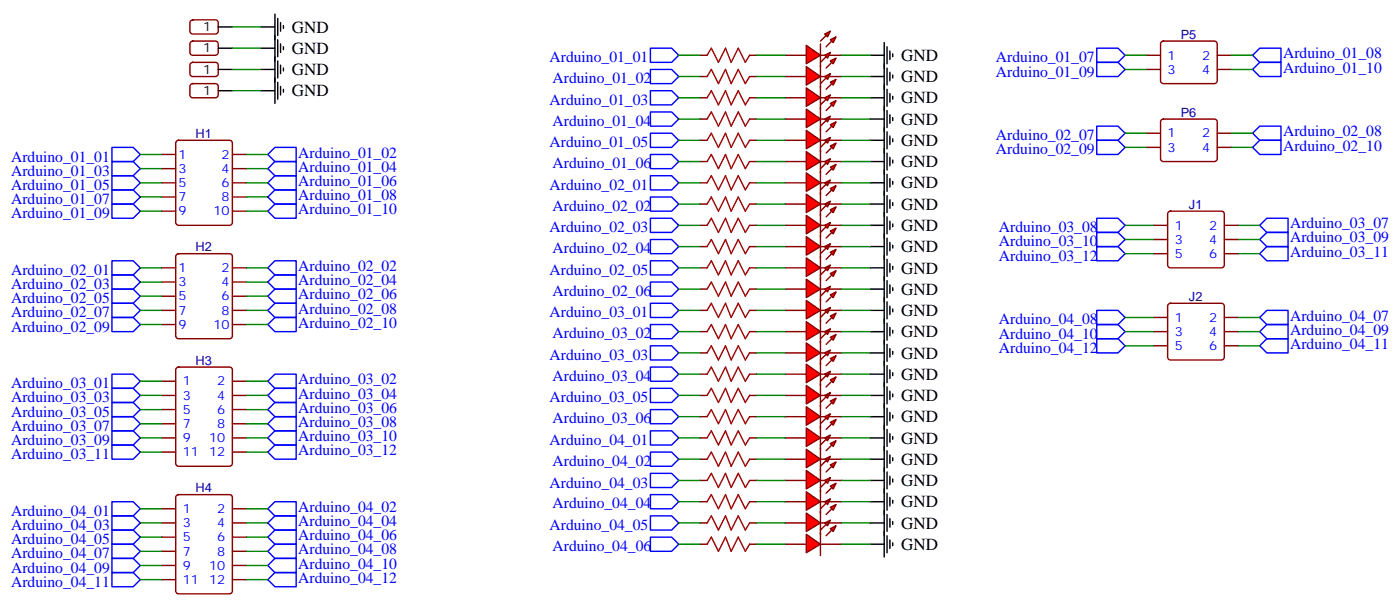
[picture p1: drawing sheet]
<svg xmlns="http://www.w3.org/2000/svg" width="349mm" height="151mm" viewBox="0 0 349 151" stroke-linecap="round" stroke-linejoin="round" font-family="sans-serif">
<g fill="none" stroke="#870000" stroke-width=".35">
<path d="M174.3 13.8h1.7M174.3 19h1.7M186.6 13.8h1.8M186.6 19h1.8M40.2 38.5h3.5M44 35.1l.4-.2h12.7a.71 .71 0 0 1 .8 .7v19.8a.76 .76 0 0 1-.8 .7h-12.7a.76 .76 0 0 1-.7-.7v-19.8zM57.9 38.5h3.5M174.3 24.3h1.7M174.3 34.9h1.7M174.3 29.6h1.7M186.6 24.3h1.8M186.6 34.9h1.8"/>
<path d="M186.6 29.6h1.8M40.2 42h3.5M40.2 45.5h3.5M40.2 49h3.5M40.2 52.6h3.5M57.9 42h3.5M57.9 45.5h3.5M57.9 49h3.5M57.9 52.6h3.5M174.3 45.5h1.7M174.3 40.2h1.7M174.3 56.1h1.7"/>
<path d="M174.3 50.8h1.7M186.6 45.5h1.8M186.6 40.2h1.8M186.6 56.1h1.8M186.6 50.8h1.8M40.2 66.7h3.5M40.2 70.2h3.5M40.2 73.7h3.5M40.2 77.3h3.5M44 63.4l.4-.3h12.7a.71 .71 0 0 1 .8 .8v19.7a.76 .76 0 0 1-.8 .7h-12.7a.76 .76 0 0 1-.7-.7v-19.7zM57.9 66.7h3.5M57.9 70.2h3.5"/>
<path d="M57.9 73.7h3.5M57.9 77.3h3.5M174.3 66.7h1.7M174.3 77.3h1.7M174.3 72h1.7M174.3 61.4h1.7M186.6 66.7h1.8M186.6 77.3h1.8M186.6 72h1.8M186.6 61.4h1.8M40.2 94.9h3.5M40.2 98.4h3.5"/>
<path d="M40.2 80.8h3.5M44 91.6l.4-.2h12.7a.71 .71 0 0 1 .8 .7v23.3a.76 .76 0 0 1-.8 .7h-12.7a.76 .76 0 0 1-.7-.7v-23.3zM57.9 94.9h3.5M57.9 98.4h3.5M57.9 80.8h3.5M174.3 98.4h1.7M174.3 87.8h1.7M174.3 82.5h1.7M174.3 93.1h1.7M186.6 98.4h1.8M186.6 87.8h1.8M186.6 82.5h1.8"/>
<path d="M186.6 93.1h1.8M40.2 102h3.5M40.2 105.5h3.5M40.2 109h3.5M40.2 112.5h3.5M57.9 102h3.5M57.9 105.5h3.5M57.9 109h3.5M57.9 112.5h3.5M174.3 109h1.7M174.3 103.7h1.7M174.3 119.6h1.7"/>
<path d="M174.3 114.3h1.7M186.6 109h1.8M186.6 103.7h1.8M186.6 119.6h1.8M186.6 114.3h1.8M40.2 126.6h3.5M40.2 130.2h3.5M40.2 133.7h3.5M40.2 137.2h3.5M44 123.3l.4-.2h12.7a.71 .71 0 0 1 .8 .7v23.3a.76 .76 0 0 1-.8 .7h-12.7a.76 .76 0 0 1-.7-.7v-23.3zM57.9 126.6h3.5M57.9 130.2h3.5"/>
<path d="M57.9 133.7h3.5M57.9 137.2h3.5M174.3 130.2h1.7M174.3 135.5h1.7M174.3 124.9h1.7M186.6 130.2h1.8M186.6 135.5h1.8M186.6 124.9h1.8M40.2 140.8h3.5M40.2 144.3h3.5M57.9 140.8h3.5M57.9 144.3h3.5"/>
</g>
<g fill="none" stroke="#00f" stroke-width=".35">
<path d="M161.9 12h5.3l1.8 1.8-1.8 1.7h-5.3zM161.9 17.3h5.3l1.8 1.7-1.8 1.8h-5.3zM27.9 36.7h5.3l1.7 1.8-1.7 1.7h-5.3zM66.7 38.5l1.7-1.8h5.3v3.5h-5.3zM161.9 22.6h5.3l1.8 1.7-1.8 1.8h-5.3zM161.9 27.9h5.3l1.8 1.7-1.8 1.8h-5.3zM161.9 33.2h5.3l1.8 1.7-1.8 1.8h-5.3zM161.9 38.5h5.3l1.8 1.7-1.8 1.8h-5.3zM27.9 40.2h5.3l1.7 1.8-1.7 1.7h-5.3zM27.9 43.7h5.3l1.7 1.8-1.7 1.8h-5.3zM27.9 47.3h5.3l1.7 1.7-1.7 1.8h-5.3zM27.9 50.8h5.3l1.7 1.8-1.7 1.7h-5.3z"/>
<path d="M66.7 42l1.7-1.8h5.3v3.5h-5.3zM66.7 45.5l1.7-1.8h5.3v3.6h-5.3zM66.7 49l1.7-1.7h5.3v3.5h-5.3zM66.7 52.6l1.7-1.8h5.3v3.5h-5.3zM161.9 43.7h5.3l1.8 1.8-1.8 1.8h-5.3zM161.9 49h5.3l1.8 1.8-1.8 1.8h-5.3zM161.9 54.3h5.3l1.8 1.8-1.8 1.8h-5.3zM161.9 59.6h5.3l1.8 1.8-1.8 1.7h-5.3zM27.9 79h5.3l1.7 1.8-1.7 1.7h-5.3zM27.9 75.5h5.3l1.7 1.8-1.7 1.7h-5.3zM27.9 72h5.3l1.7 1.7-1.7 1.8h-5.3zM27.9 68.4h5.3l1.7 1.8-1.7 1.8h-5.3z"/>
<path d="M27.9 64.9h5.3l1.7 1.8-1.7 1.7h-5.3zM66.7 77.3l1.7-1.8h5.3v3.5h-5.3zM66.7 73.7l1.7-1.7h5.3v3.5h-5.3zM66.7 70.2l1.7-1.8h5.3v3.6h-5.3zM66.7 66.7l1.7-1.8h5.3v3.5h-5.3zM68.4 79h5.3v3.5h-5.3l-1.7-1.7zM161.9 64.9h5.3l1.8 1.8-1.8 1.7h-5.3zM161.9 70.2h5.3l1.8 1.8-1.8 1.7h-5.3zM161.9 75.5h5.3l1.8 1.8-1.8 1.7h-5.3zM27.9 93.1h5.3l1.7 1.8-1.7 1.8h-5.3zM27.9 96.7h5.3l1.7 1.7-1.7 1.8h-5.3zM66.7 94.9l1.7-1.8h5.3v3.6h-5.3z"/>
<path d="M66.7 98.4l1.7-1.7h5.3v3.5h-5.3zM161.9 80.8h5.3l1.8 1.7-1.8 1.8h-5.3zM161.9 86.1h5.3l1.8 1.7-1.8 1.8h-5.3zM161.9 91.4h5.3l1.8 1.7-1.8 1.8h-5.3zM161.9 96.7h5.3l1.8 1.7-1.8 1.8h-5.3zM27.9 100.2h5.3l1.7 1.8-1.7 1.7h-5.3zM27.9 103.7h5.3l1.7 1.8-1.7 1.7h-5.3zM27.9 107.2h5.3l1.7 1.8-1.7 1.8h-5.3zM27.9 110.8h5.3l1.7 1.7-1.7 1.8h-5.3zM66.7 102l1.7-1.8h5.3v3.5h-5.3zM66.7 105.5l1.7-1.8h5.3v3.5h-5.3zM68.4 107.2h5.3v3.6h-5.3l-1.7-1.8z"/>
<path d="M68.4 110.8h5.3v3.5h-5.3l-1.7-1.8zM161.9 102h5.3l1.8 1.7-1.8 1.8h-5.3zM161.9 107.2h5.3l1.8 1.8-1.8 1.8h-5.3zM161.9 112.5h5.3l1.8 1.8-1.8 1.8h-5.3zM161.9 117.8h5.3l1.8 1.8-1.8 1.8h-5.3zM27.9 139h5.3l1.7 1.8-1.7 1.7h-5.3zM27.9 135.5h5.3l1.7 1.7-1.7 1.8h-5.3zM27.9 131.9h5.3l1.7 1.8-1.7 1.8h-5.3zM27.9 128.4h5.3l1.7 1.8-1.7 1.7h-5.3zM27.9 124.9h5.3l1.7 1.7-1.7 1.8h-5.3zM66.7 137.2l1.7-1.7h5.3v3.5h-5.3zM66.7 133.7l1.7-1.8h5.3v3.6h-5.3z"/>
<path d="M66.7 130.2l1.7-1.8h5.3v3.5h-5.3zM66.7 126.6l1.7-1.7h5.3v3.5h-5.3zM161.9 123.1h5.3l1.8 1.8-1.8 1.7h-5.3zM161.9 128.4h5.3l1.8 1.8-1.8 1.7h-5.3zM161.9 133.7h5.3l1.8 1.8-1.8 1.7h-5.3zM27.9 142.5h5.3l1.7 1.8-1.7 1.7h-5.3zM66.7 140.8l1.7-1.8h5.3v3.5h-5.3zM68.4 142.5h5.3v3.5h-5.3l-1.7-1.7z"/>
</g>
<g fill="none" stroke="#008700" stroke-width=".35">
<path d="M169 13.8h5.3M169 19h5.3M34.9 38.5h5.3M61.4 38.5h5.3M169 24.3h5.3M169 29.6h5.3M169 34.9h5.3M34.9 42h5.3M34.9 45.5h5.3M34.9 49h5.3M34.9 52.6h5.3M61.4 42h5.3"/>
<path d="M61.4 45.5h5.3M61.4 49h5.3M61.4 52.6h5.3M169 45.5h5.3M169 40.2h5.3M169 50.8h5.3M169 56.1h5.3M34.9 66.7h5.3M34.9 70.2h5.3M34.9 73.7h5.3M34.9 77.3h5.3M61.4 66.7h5.3"/>
<path d="M61.4 70.2h5.3M61.4 73.7h5.3M61.4 77.3h5.3M169 66.7h5.3M169 77.3h5.3M169 61.4h5.3M169 72h5.3M34.9 80.8h5.3M34.9 94.9h5.3M34.9 98.4h5.3M61.4 80.8h5.3M61.4 94.9h5.3"/>
<path d="M61.4 98.4h5.3M169 98.4h5.3M169 82.5h5.3M169 87.8h5.3M169 93.1h5.3M34.9 102h5.3M34.9 105.5h5.3M34.9 109h5.3M34.9 112.5h5.3M61.4 102h5.3M61.4 105.5h5.3M61.4 109h5.3"/>
<path d="M61.4 112.5h5.3M169 109h5.3M169 103.7h5.3M169 114.3h5.3M169 119.6h5.3M34.9 126.6h5.3M34.9 130.2h5.3M34.9 133.7h5.3M34.9 137.2h5.3M61.4 126.6h5.3M61.4 130.2h5.3M61.4 133.7h5.3"/>
<path d="M61.4 137.2h5.3M169 130.2h5.3M169 124.9h5.3M169 135.5h5.3M34.9 140.8h5.3M34.9 144.3h5.3M61.4 140.8h5.3M61.4 144.3h5.3"/>
</g>
<g fill="none" stroke="#a10000" stroke-width=".35">
<path d="M176 13.8l1.1-1.8 1.8 3.5 1.7-3.5 1.4 3.5 1.8-3.5 1.8 3.5 1-1.7M176 19l1.1-1.7 1.8 3.5 1.7-3.5 1.4 3.5 1.8-3.5 1.8 3.5 1-1.8M176 24.3l1.1-1.7 1.8 3.5 1.7-3.5 1.4 3.5 1.8-3.5 1.8 3.5 1-1.8M176 34.9l1.1-1.7 1.8 3.5 1.7-3.5 1.4 3.5 1.8-3.5 1.8 3.5 1-1.8M176 29.6l1.1-1.7 1.8 3.5 1.7-3.5 1.4 3.5 1.8-3.5 1.8 3.5 1-1.8M176 40.2l1.1-1.7 1.8 3.5 1.7-3.5 1.4 3.5 1.8-3.5 1.8 3.5 1-1.8M176 56.1l1.1-1.8 1.8 3.6 1.7-3.6 1.4 3.6 1.8-3.6 1.8 3.6 1-1.8M176 50.8l1.1-1.8 1.8 3.6 1.7-3.6 1.4 3.6 1.8-3.6 1.8 3.6 1-1.8M176 45.5l1.1-1.8 1.8 3.6 1.7-3.6 1.4 3.6 1.8-3.6 1.8 3.6 1-1.8M176 72l1.1-1.8 1.8 3.5 1.7-3.5 1.4 3.5 1.8-3.5 1.8 3.5 1-1.7M176 66.7l1.1-1.8 1.8 3.5 1.7-3.5 1.4 3.5 1.8-3.5 1.8 3.5 1-1.7M176 61.4l1.1-1.8 1.8 3.5 1.7-3.5 1.4 3.5 1.8-3.5 1.8 3.5 1-1.7"/>
<path d="M176 77.3l1.1-1.8 1.8 3.5 1.7-3.5 1.4 3.5 1.8-3.5 1.8 3.5 1-1.7M176 87.8l1.1-1.7 1.8 3.5 1.7-3.5 1.4 3.5 1.8-3.5 1.8 3.5 1-1.8M176 82.5l1.1-1.7 1.8 3.5 1.7-3.5 1.4 3.5 1.8-3.5 1.8 3.5 1-1.8M176 98.4l1.1-1.7 1.8 3.5 1.7-3.5 1.4 3.5 1.8-3.5 1.8 3.5 1-1.8M176 93.1l1.1-1.7 1.8 3.5 1.7-3.5 1.4 3.5 1.8-3.5 1.8 3.5 1-1.8M176 103.7l1.1-1.7 1.8 3.5 1.7-3.5 1.4 3.5 1.8-3.5 1.8 3.5 1-1.8M176 119.6l1.1-1.8 1.8 3.6 1.7-3.6 1.4 3.6 1.8-3.6 1.8 3.6 1-1.8M176 114.3l1.1-1.8 1.8 3.6 1.7-3.6 1.4 3.6 1.8-3.6 1.8 3.6 1-1.8M176 109l1.1-1.8 1.8 3.6 1.7-3.6 1.4 3.6 1.8-3.6 1.8 3.6 1-1.8M176 135.5l1.1-1.8 1.8 3.5 1.7-3.5 1.4 3.5 1.8-3.5 1.8 3.5 1-1.7M176 130.2l1.1-1.8 1.8 3.5 1.7-3.5 1.4 3.5 1.8-3.5 1.8 3.5 1-1.7M176 124.9l1.1-1.8 1.8 3.5 1.7-3.5 1.4 3.5 1.8-3.5 1.8 3.5 1-1.7"/>
</g>
<g fill="#f00" stroke="#870000" stroke-width=".35">
<path d="M200.7 11.3l3.6 2.5-3.6 2.1z"/>
<path d="M204.3 10.9v5.7z"/>
</g>
<g fill="#870000" stroke="#870000" stroke-width=".35">
<path d="M205.7 8.8l-1.4 1.4z"/>
<path d="M205.7 11.6l1.4-1.4z"/>
</g>
<g fill="#f00" stroke="#870000" stroke-width=".35">
<path d="M205.3 8.5l1.4-.7-.7 1.4z"/>
<path d="M206.7 9.9l1.4-.7-.7 1.4z"/>
</g>
<path d="M195.4 13.8h5.3M204.3 13.8h5.2" fill="none" stroke="#870000" stroke-width=".35"/>
<g fill="#f00" stroke="#870000" stroke-width=".35">
<path d="M200.7 16.6l3.6 2.4-3.6 2.2z"/>
<path d="M204.3 16.2v5.7z"/>
</g>
<g fill="#870000" stroke="#870000" stroke-width=".35">
<path d="M205.7 14.1l-1.4 1.4z"/>
<path d="M205.7 16.9l1.4-1.4z"/>
</g>
<g fill="#f00" stroke="#870000" stroke-width=".35">
<path d="M205.3 13.8l1.4-.7-.7 1.4z"/>
<path d="M206.7 15.2l1.4-.7-.7 1.4z"/>
</g>
<path d="M195.4 19h5.3M204.3 19h5.2" fill="none" stroke="#870000" stroke-width=".35"/>
<g fill="#f00" stroke="#870000" stroke-width=".35">
<path d="M200.7 21.9l3.6 2.4-3.6 2.2z"/>
<path d="M204.3 21.5v5.7z"/>
</g>
<g fill="#870000" stroke="#870000" stroke-width=".35">
<path d="M204.3 20.8l1.4-1.4z"/>
<path d="M205.7 22.2l1.4-1.4z"/>
</g>
<g fill="#f00" stroke="#870000" stroke-width=".35">
<path d="M205.3 19l1.4-.7-.7 1.5z"/>
<path d="M206.7 20.5l1.4-.7-.7 1.4z"/>
</g>
<path d="M195.4 24.3h5.3M204.3 24.3h5.2" fill="none" stroke="#870000" stroke-width=".35"/>
<g fill="#f00" stroke="#870000" stroke-width=".35">
<path d="M200.7 37.7l3.6 2.5-3.6 2.1z"/>
<path d="M204.3 37.4v5.6z"/>
</g>
<g fill="#870000" stroke="#870000" stroke-width=".35">
<path d="M204.3 36.7l1.4-1.4z"/>
<path d="M205.7 38.1l1.4-1.4z"/>
</g>
<g fill="#f00" stroke="#870000" stroke-width=".35">
<path d="M205.3 34.9l1.4-.7-.7 1.4z"/>
<path d="M206.7 36.3l1.4-.7-.7 1.4z"/>
</g>
<path d="M195.4 40.2h5.3M204.3 40.2h5.2" fill="none" stroke="#870000" stroke-width=".35"/>
<g fill="#f00" stroke="#870000" stroke-width=".35">
<path d="M200.7 32.5l3.6 2.4-3.6 2.1z"/>
<path d="M204.3 32.1v5.6z"/>
</g>
<g fill="#870000" stroke="#870000" stroke-width=".35">
<path d="M205.7 30l-1.4 1.4z"/>
<path d="M205.7 32.8l1.4-1.4z"/>
</g>
<g fill="#f00" stroke="#870000" stroke-width=".35">
<path d="M205.3 29.6l1.4-.7-.7 1.4z"/>
<path d="M206.7 31l1.4-.7-.7 1.4z"/>
</g>
<path d="M195.4 34.9h5.3M204.3 34.9h5.2" fill="none" stroke="#870000" stroke-width=".35"/>
<g fill="#f00" stroke="#870000" stroke-width=".35">
<path d="M200.7 27.2l3.6 2.4-3.6 2.1z"/>
<path d="M204.3 26.8v5.7z"/>
</g>
<g fill="#870000" stroke="#870000" stroke-width=".35">
<path d="M205.7 24.7l-1.4 1.4z"/>
<path d="M205.7 27.5l1.4-1.4z"/>
</g>
<g fill="#f00" stroke="#870000" stroke-width=".35">
<path d="M205.3 24.3l1.4-.7-.7 1.4z"/>
<path d="M206.7 25.8l1.4-.8-.7 1.5z"/>
</g>
<path d="M195.4 29.6h5.3M204.3 29.6h5.2" fill="none" stroke="#870000" stroke-width=".35"/>
<g fill="#f00" stroke="#870000" stroke-width=".35">
<path d="M200.7 53.6l3.6 2.5-3.6 2.1z"/>
<path d="M204.3 53.3v5.6z"/>
</g>
<g fill="#870000" stroke="#870000" stroke-width=".35">
<path d="M204.3 52.6l1.4-1.4z"/>
<path d="M205.7 54l1.4-1.4z"/>
</g>
<g fill="#f00" stroke="#870000" stroke-width=".35">
<path d="M205.3 50.8l1.4-.7-.7 1.4z"/>
<path d="M206.7 52.2l1.4-.7-.7 1.4z"/>
</g>
<path d="M195.4 56.1h5.3M204.3 56.1h5.2" fill="none" stroke="#870000" stroke-width=".35"/>
<g fill="#f00" stroke="#870000" stroke-width=".35">
<path d="M200.7 48.3l3.6 2.5-3.6 2.1z"/>
<path d="M204.3 48v5.6z"/>
</g>
<g fill="#870000" stroke="#870000" stroke-width=".35">
<path d="M205.7 45.9l-1.4 1.4z"/>
<path d="M205.7 48.7l1.4-1.4z"/>
</g>
<g fill="#f00" stroke="#870000" stroke-width=".35">
<path d="M205.3 45.5l1.4-.7-.7 1.4z"/>
<path d="M206.7 46.9l1.4-.7-.7 1.4z"/>
</g>
<path d="M195.4 50.8h5.3M204.3 50.8h5.2" fill="none" stroke="#870000" stroke-width=".35"/>
<g fill="#f00" stroke="#870000" stroke-width=".35">
<path d="M200.7 43l3.6 2.5-3.6 2.1z"/>
<path d="M204.3 42.7v5.6z"/>
</g>
<g fill="#870000" stroke="#870000" stroke-width=".35">
<path d="M205.7 40.6l-1.4 1.4z"/>
<path d="M205.7 43.4l1.4-1.4z"/>
</g>
<g fill="#f00" stroke="#870000" stroke-width=".35">
<path d="M205.3 40.2l1.4-.7-.7 1.4z"/>
<path d="M206.7 41.6l1.4-.7-.7 1.4z"/>
</g>
<path d="M195.4 45.5h5.3M204.3 45.5h5.2" fill="none" stroke="#870000" stroke-width=".35"/>
<g fill="#f00" stroke="#870000" stroke-width=".35">
<path d="M200.7 69.5l3.6 2.5-3.6 2.1z"/>
<path d="M204.3 69.1v5.7z"/>
</g>
<g fill="#870000" stroke="#870000" stroke-width=".35">
<path d="M204.3 68.4l1.4-1.4z"/>
<path d="M205.7 69.8l1.4-1.4z"/>
</g>
<g fill="#f00" stroke="#870000" stroke-width=".35">
<path d="M205.3 66.7l1.4-.7-.7 1.4z"/>
<path d="M206.7 68.1l1.4-.7-.7 1.4z"/>
</g>
<path d="M195.4 72h5.3M204.3 72h5.2" fill="none" stroke="#870000" stroke-width=".35"/>
<g fill="#f00" stroke="#870000" stroke-width=".35">
<path d="M200.7 64.2l3.6 2.5-3.6 2.1z"/>
<path d="M204.3 63.9v5.6z"/>
</g>
<g fill="#870000" stroke="#870000" stroke-width=".35">
<path d="M204.3 63.1l1.4-1.4z"/>
<path d="M205.7 64.6l1.4-1.5z"/>
</g>
<g fill="#f00" stroke="#870000" stroke-width=".35">
<path d="M205.3 61.4l1.4-.7-.7 1.4z"/>
<path d="M206.7 62.8l1.4-.7-.7 1.4z"/>
</g>
<path d="M195.4 66.7h5.3M204.3 66.7h5.2" fill="none" stroke="#870000" stroke-width=".35"/>
<g fill="#f00" stroke="#870000" stroke-width=".35">
<path d="M200.7 58.9l3.6 2.5-3.6 2.1z"/>
<path d="M204.3 58.6v5.6z"/>
</g>
<g fill="#870000" stroke="#870000" stroke-width=".35">
<path d="M205.7 56.4l-1.4 1.5z"/>
<path d="M205.7 59.3l1.4-1.4z"/>
</g>
<g fill="#f00" stroke="#870000" stroke-width=".35">
<path d="M205.3 56.1l1.4-.7-.7 1.4z"/>
<path d="M206.7 57.5l1.4-.7-.7 1.4z"/>
</g>
<path d="M195.4 61.4h5.3M204.3 61.4h5.2" fill="none" stroke="#870000" stroke-width=".35"/>
<g fill="#f00" stroke="#870000" stroke-width=".35">
<path d="M200.7 85.4l3.6 2.4-3.6 2.2z"/>
<path d="M204.3 85v5.7z"/>
</g>
<g fill="#870000" stroke="#870000" stroke-width=".35">
<path d="M204.3 84.3l1.4-1.4z"/>
<path d="M205.7 85.7l1.4-1.4z"/>
</g>
<g fill="#f00" stroke="#870000" stroke-width=".35">
<path d="M205.3 82.5l1.4-.7-.7 1.5z"/>
<path d="M206.7 84l1.4-.7-.7 1.4z"/>
</g>
<path d="M195.4 87.8h5.3M204.3 87.8h5.2" fill="none" stroke="#870000" stroke-width=".35"/>
<g fill="#f00" stroke="#870000" stroke-width=".35">
<path d="M200.7 80.1l3.6 2.4-3.6 2.2z"/>
<path d="M204.3 79.7v5.7z"/>
</g>
<g fill="#870000" stroke="#870000" stroke-width=".35">
<path d="M204.3 79l1.4-1.4z"/>
<path d="M205.7 80.4l1.4-1.4z"/>
</g>
<g fill="#f00" stroke="#870000" stroke-width=".35">
<path d="M205.3 77.3l1.4-.7-.7 1.4z"/>
<path d="M206.7 78.7l1.4-.7-.7 1.4z"/>
</g>
<path d="M195.4 82.5h5.3M204.3 82.5h5.2" fill="none" stroke="#870000" stroke-width=".35"/>
<g fill="#f00" stroke="#870000" stroke-width=".35">
<path d="M200.7 74.8l3.6 2.5-3.6 2.1z"/>
<path d="M204.3 74.4v5.7z"/>
</g>
<g fill="#870000" stroke="#870000" stroke-width=".35">
<path d="M205.7 72.3l-1.4 1.4z"/>
<path d="M205.7 75.1l1.4-1.4z"/>
</g>
<g fill="#f00" stroke="#870000" stroke-width=".35">
<path d="M205.3 72l1.4-.7-.7 1.4z"/>
<path d="M206.7 73.4l1.4-.7-.7 1.4z"/>
</g>
<path d="M195.4 77.3h5.3M204.3 77.3h5.2" fill="none" stroke="#870000" stroke-width=".35"/>
<g fill="#f00" stroke="#870000" stroke-width=".35">
<path d="M200.7 101.2l3.6 2.5-3.6 2.1z"/>
<path d="M204.3 100.9v5.6z"/>
</g>
<g fill="#870000" stroke="#870000" stroke-width=".35">
<path d="M204.3 100.2l1.4-1.4z"/>
<path d="M205.7 101.6l1.4-1.4z"/>
</g>
<g fill="#f00" stroke="#870000" stroke-width=".35">
<path d="M205.3 98.4l1.4-.7-.7 1.4z"/>
<path d="M206.7 99.8l1.4-.7-.7 1.4z"/>
</g>
<path d="M195.4 103.7h5.3M204.3 103.7h5.2" fill="none" stroke="#870000" stroke-width=".35"/>
<g fill="#f00" stroke="#870000" stroke-width=".35">
<path d="M200.7 96l3.6 2.4-3.6 2.1z"/>
<path d="M204.3 95.6v5.6z"/>
</g>
<g fill="#870000" stroke="#870000" stroke-width=".35">
<path d="M204.3 94.9l1.4-1.4z"/>
<path d="M205.7 96.3l1.4-1.4z"/>
</g>
<g fill="#f00" stroke="#870000" stroke-width=".35">
<path d="M205.3 93.1l1.4-.7-.7 1.4z"/>
<path d="M206.7 94.5l1.4-.7-.7 1.4z"/>
</g>
<path d="M195.4 98.4h5.3M204.3 98.4h5.2" fill="none" stroke="#870000" stroke-width=".35"/>
<g fill="#f00" stroke="#870000" stroke-width=".35">
<path d="M200.7 90.7l3.6 2.4-3.6 2.1z"/>
<path d="M204.3 90.3v5.7z"/>
</g>
<g fill="#870000" stroke="#870000" stroke-width=".35">
<path d="M204.3 89.6l1.4-1.4z"/>
<path d="M205.7 91l1.4-1.4z"/>
</g>
<g fill="#f00" stroke="#870000" stroke-width=".35">
<path d="M205.3 87.8l1.4-.7-.7 1.4z"/>
<path d="M206.7 89.3l1.4-.8-.7 1.5z"/>
</g>
<path d="M195.4 93.1h5.3M204.3 93.1h5.2" fill="none" stroke="#870000" stroke-width=".35"/>
<g fill="#f00" stroke="#870000" stroke-width=".35">
<path d="M200.7 117.1l3.6 2.5-3.6 2.1z"/>
<path d="M204.3 116.8v5.6z"/>
</g>
<g fill="#870000" stroke="#870000" stroke-width=".35">
<path d="M204.3 116.1l1.4-1.4z"/>
<path d="M205.7 117.5l1.4-1.4z"/>
</g>
<g fill="#f00" stroke="#870000" stroke-width=".35">
<path d="M205.3 114.3l1.4-.7-.7 1.4z"/>
<path d="M206.7 115.7l1.4-.7-.7 1.4z"/>
</g>
<path d="M195.4 119.6h5.3M204.3 119.6h5.2" fill="none" stroke="#870000" stroke-width=".35"/>
<g fill="#f00" stroke="#870000" stroke-width=".35">
<path d="M200.7 111.8l3.6 2.5-3.6 2.1z"/>
<path d="M204.3 111.5v5.6z"/>
</g>
<g fill="#870000" stroke="#870000" stroke-width=".35">
<path d="M204.3 110.8l1.4-1.4z"/>
<path d="M205.7 112.2l1.4-1.4z"/>
</g>
<g fill="#f00" stroke="#870000" stroke-width=".35">
<path d="M205.3 109l1.4-.7-.7 1.4z"/>
<path d="M206.7 110.4l1.4-.7-.7 1.4z"/>
</g>
<path d="M195.4 114.3h5.3M204.3 114.3h5.2" fill="none" stroke="#870000" stroke-width=".35"/>
<g fill="#f00" stroke="#870000" stroke-width=".35">
<path d="M200.7 106.5l3.6 2.5-3.6 2.1z"/>
<path d="M204.3 106.2v5.6z"/>
</g>
<g fill="#870000" stroke="#870000" stroke-width=".35">
<path d="M204.3 105.5l1.4-1.4z"/>
<path d="M205.7 106.9l1.4-1.4z"/>
</g>
<g fill="#f00" stroke="#870000" stroke-width=".35">
<path d="M205.3 103.7l1.4-.7-.7 1.4z"/>
<path d="M206.7 105.1l1.4-.7-.7 1.4z"/>
</g>
<path d="M195.4 109h5.3M204.3 109h5.2" fill="none" stroke="#870000" stroke-width=".35"/>
<g fill="#f00" stroke="#870000" stroke-width=".35">
<path d="M200.7 133l3.6 2.5-3.6 2.1z"/>
<path d="M204.3 132.6v5.7z"/>
</g>
<g fill="#870000" stroke="#870000" stroke-width=".35">
<path d="M204.3 131.9l1.4-1.4z"/>
<path d="M205.7 133.3l1.4-1.4z"/>
</g>
<g fill="#f00" stroke="#870000" stroke-width=".35">
<path d="M205.3 130.2l1.4-.7-.7 1.4z"/>
<path d="M206.7 131.6l1.4-.7-.7 1.4z"/>
</g>
<path d="M195.4 135.5h5.3M204.3 135.5h5.2" fill="none" stroke="#870000" stroke-width=".35"/>
<g fill="#f00" stroke="#870000" stroke-width=".35">
<path d="M200.7 127.7l3.6 2.5-3.6 2.1z"/>
<path d="M204.3 127.4v5.6z"/>
</g>
<g fill="#870000" stroke="#870000" stroke-width=".35">
<path d="M204.3 126.6l1.4-1.4z"/>
<path d="M205.7 128.1l1.4-1.5z"/>
</g>
<g fill="#f00" stroke="#870000" stroke-width=".35">
<path d="M205.3 124.9l1.4-.7-.7 1.4z"/>
<path d="M206.7 126.3l1.4-.7-.7 1.4z"/>
</g>
<path d="M195.4 130.2h5.3M204.3 130.2h5.2" fill="none" stroke="#870000" stroke-width=".35"/>
<g fill="#f00" stroke="#870000" stroke-width=".35">
<path d="M200.7 122.4l3.6 2.5-3.6 2.1z"/>
<path d="M204.3 122.1v5.6z"/>
</g>
<g fill="#870000" stroke="#870000" stroke-width=".35">
<path d="M204.3 121.4l1.4-1.5z"/>
<path d="M205.7 122.8l1.4-1.4z"/>
</g>
<g fill="#f00" stroke="#870000" stroke-width=".35">
<path d="M205.3 119.6l1.4-.7-.7 1.4z"/>
<path d="M206.7 121l1.4-.7-.7 1.4z"/>
</g>
<g fill="none" stroke="#870000" stroke-width=".35">
<path d="M47.5 15.7l.5-.2h5.6a.71 .71 0 0 1 .7 .7v2.1a.76 .76 0 0 1-.7 .7h-5.6a.76 .76 0 0 1-.7-.7v-2.1zM47.5 10.4l.5-.2h5.6a.71 .71 0 0 1 .7 .7v2.2a.76 .76 0 0 1-.7 .7h-5.6a.76 .76 0 0 1-.7-.7v-2.2zM47.5 5.1l.5-.2h5.6a.71 .71 0 0 1 .7 .7v2.2a.76 .76 0 0 1-.7 .7h-5.6a.76 .76 0 0 1-.7-.7v-2.2zM285.4 13.8h3.5M285.4 17.3h3.5M289.2 10.4l.4-.2h12.7a.71 .71 0 0 1 .7 .7v9.2a.76 .76 0 0 1-.7 .7h-12.7a.76 .76 0 0 1-.7-.7v-9.2zM303 13.8h3.6M303 17.3h3.6M47.5 21l.5-.2h5.6a.71 .71 0 0 1 .7 .7v2.1a.76 .76 0 0 1-.7 .7h-5.6a.76 .76 0 0 1-.7-.7v-2.1zM285.4 33.2h3.5M285.4 36.7h3.5M289.2 29.8l.4-.2h12.7a.71 .71 0 0 1 .7 .7v9.2a.76 .76 0 0 1-.7 .7h-12.7a.76 .76 0 0 1-.7-.7v-9.2z"/>
<path d="M303 33.2h3.6M303 36.7h3.6M287.2 56.1h3.5M287.2 59.6h3.5M290.9 52.8l.5-.2h12.7a.71 .71 0 0 1 .7 .7v12.7a.76 .76 0 0 1-.7 .7h-12.7a.76 .76 0 0 1-.7-.7v-12.7zM304.8 56.1h3.5M304.8 59.6h3.5M287.2 63.1h3.5M287.2 79h3.5M290.9 75.7l.5-.2h12.7a.71 .71 0 0 1 .7 .7v12.7a.76 .76 0 0 1-.7 .7h-12.7a.76 .76 0 0 1-.7-.7v-12.7zM304.8 63.1h3.5M304.8 79h3.5"/>
<path d="M287.2 82.5h3.5M287.2 86.1h3.5M304.8 82.5h3.5M304.8 86.1h3.5M195.4 124.9h5.3M204.3 124.9h5.2"/>
</g>
<g fill="none" stroke="#008700" stroke-width=".35">
<path d="M57.9 6.7h7M57.9 12h7M57.9 17.3h7M188.4 13.8h7M188.4 19h7M209.5 13.8h7.1M209.5 19h7.1M280.1 13.8h5.3M280.1 17.3h5.3M306.6 13.8h5.3M306.6 17.3h5.3M57.9 22.6h7"/>
<path d="M188.4 24.3h7M188.4 29.6h7M188.4 34.9h7M209.5 24.3h7.1M209.5 29.6h7.1M209.5 34.9h7.1M280.1 33.2h5.3M280.1 36.7h5.3M306.6 33.2h5.3M306.6 36.7h5.3M188.4 40.2h7M188.4 45.5h7"/>
<path d="M188.4 50.8h7M188.4 56.1h7M209.5 40.2h7.1M209.5 45.5h7.1M209.5 50.8h7.1M209.5 56.1h7.1M280.1 56.1h7.1M280.1 59.6h7.1M308.3 56.1h5.3M308.3 59.6h5.3M188.4 61.4h7M188.4 66.7h7"/>
<path d="M188.4 72h7M188.4 77.3h7M209.5 61.4h7.1M209.5 66.7h7.1M209.5 72h7.1M209.5 77.3h7.1M280.1 63.1h7.1M280.1 79h7.1M308.3 63.1h5.3M308.3 79h5.3M188.4 82.5h7M188.4 87.8h7"/>
<path d="M188.4 93.1h7M188.4 98.4h7M209.5 82.5h7.1M209.5 87.8h7.1M209.5 93.1h7.1M209.5 98.4h7.1M280.1 82.5h7.1M280.1 86.1h7.1M308.3 82.5h5.3M308.3 86.1h5.3M188.4 103.7h7M188.4 109h7"/>
<path d="M188.4 114.3h7M188.4 119.6h7M209.5 103.7h7.1M209.5 109h7.1M209.5 114.3h7.1M209.5 119.6h7.1M188.4 124.9h7M188.4 130.2h7M188.4 135.5h7M209.5 124.9h7.1M209.5 130.2h7.1M209.5 135.5h7.1"/>
</g>
<g fill="none" stroke="#000" stroke-width=".35">
<path d="M54.3 17.3h3.6M54.3 12h3.6M54.3 6.7h3.6M64.9 17.3h3.5M64.9 12h3.5M64.9 6.7h3.5M68.4 3.5v22.3M69.1 4.6v4.2M69.1 9.9v4.2M69.1 15.2v4.2M69.8 5.6v2.2M69.8 10.9v2.2"/>
<path d="M69.8 16.2v2.1M70.6 6.3v.8M70.6 11.6v.7M70.6 16.9v.7M216.6 13.8h3.5M216.6 19h3.5M220.1 10.6v128M220.8 11.6v4.3M220.8 16.9v4.3M221.5 12.7v2.1M221.5 18v2.1M222.2 13.4v.7"/>
<path d="M222.2 18.7v.7M54.3 22.6h3.6M64.9 22.6h3.5M69.1 20.5v4.2M69.8 21.5v2.1M70.6 22.2v.7M216.6 29.6h3.5M216.6 24.3h3.5M216.6 34.9h3.5M220.8 22.2v4.3M220.8 27.5v4.2M220.8 32.8v4.2"/>
<path d="M220.8 38.1v4.2M221.5 23.3v2.1M221.5 28.6v2.1M221.5 33.9v2.1M221.5 39.2v2.1M222.2 24v.7M222.2 29.3v.7M222.2 34.6v.7M222.2 39.9v.7M216.6 40.2h3.5M216.6 56.1h3.5M216.6 50.8h3.5"/>
<path d="M216.6 45.5h3.5M220.8 43.4v4.2M220.8 48.7v4.2M220.8 54v4.2M220.8 59.3v4.2M221.5 44.4v2.2M221.5 49.7v2.2M221.5 55v2.1M222.2 45.2v.7M222.2 50.4v.8M222.2 55.7v.7M216.6 66.7h3.5"/>
<path d="M216.6 72h3.5M216.6 61.4h3.5M216.6 77.3h3.5M220.8 64.6v4.2M220.8 69.8v4.3M220.8 75.1v4.3M221.5 60.3v2.1M221.5 65.6v2.1M221.5 70.9v2.1M221.5 76.2v2.1M222.2 61v.7M222.2 66.3v.7"/>
<path d="M222.2 71.6v.7M222.2 76.9v.7M216.6 98.4h3.5M216.6 87.8h3.5M216.6 93.1h3.5M216.6 82.5h3.5M220.8 80.4v4.3M220.8 85.7v4.3M220.8 91v4.2M220.8 96.3v4.2M221.5 81.5v2.1M221.5 86.8v2.1"/>
<path d="M221.5 92.1v2.1M221.5 97.4v2.1M222.2 82.2v.7M222.2 87.5v.7M222.2 92.8v.7M222.2 98.1v.7M216.6 103.7h3.5M216.6 119.6h3.5M216.6 114.3h3.5M216.6 109h3.5M220.8 101.6v4.2M220.8 106.9v4.2"/>
<path d="M220.8 112.2v4.2M220.8 117.5v4.2M221.5 102.7v2.1M221.5 107.9v2.2M221.5 113.2v2.2M221.5 118.5v2.1M222.2 103.4v.7M222.2 108.7v.7M222.2 113.9v.8M222.2 119.2v.7M216.6 130.2h3.5M216.6 135.5h3.5"/>
<path d="M216.6 124.9h3.5M220.8 122.8v4.2M220.8 128.1v4.2M220.8 133.3v4.3M221.5 123.8v2.1M221.5 129.1v2.1M221.5 134.4v2.1M222.2 124.5v.7M222.2 129.8v.7M222.2 135.1v.7"/>
</g>
<g fill="none" stroke="#00f" stroke-width=".35">
<path d="M273 12h5.3l1.8 1.8-1.8 1.7h-5.3zM273 15.5h5.3l1.8 1.8-1.8 1.7h-5.3zM311.9 17.3l1.7-1.8h5.3v3.5h-5.3zM313.6 12h5.3v3.5h-5.3l-1.7-1.7zM273 31.4h5.3l1.8 1.8-1.8 1.7h-5.3zM273 34.9h5.3l1.8 1.8-1.8 1.8h-5.3zM311.9 33.2l1.7-1.8h5.3v3.5h-5.3zM313.6 34.9h5.3v3.6h-5.3l-1.7-1.8zM273 54.3h5.3l1.8 1.8-1.8 1.8h-5.3zM273 57.9h5.3l1.8 1.7-1.8 1.8h-5.3zM313.6 56.1l1.8-1.8h5.3v3.6h-5.3zM313.6 59.6l1.8-1.7h5.3v3.5h-5.3z"/>
<path d="M273 61.4h5.3l1.8 1.7-1.8 1.8h-5.3zM273 77.3h5.3l1.8 1.7-1.8 1.8h-5.3zM313.6 63.1l1.8-1.7h5.3v3.5h-5.3zM313.6 79l1.8-1.7h5.3v3.5h-5.3zM273 80.8h5.3l1.8 1.7-1.8 1.8h-5.3zM273 84.3h5.3l1.8 1.8-1.8 1.7h-5.3zM313.6 82.5l1.8-1.7h5.3v3.5h-5.3zM313.6 86.1l1.8-1.8h5.3v3.5h-5.3z"/>
</g>
<g font-size="4.2">
<text x="72.7" y="8.1">GND</text>
<text x="72.7" y="13.4">GND</text>
<text x="224.4" y="15.2">GND</text>
<text x="72.7" y="18.7">GND</text>
<text x="72.7" y="24">GND</text>
<text x="224.4" y="20.5">GND</text>
<text x="224.4" y="25.7">GND</text>
<text x="224.4" y="31">GND</text>
<text x="224.4" y="41.6">GND</text>
<text x="224.4" y="36.3">GND</text>
<text x="224.4" y="46.9">GND</text>
<text x="224.4" y="52.2">GND</text>
<text x="224.4" y="57.5">GND</text>
<text x="224.4" y="62.8">GND</text>
<text x="224.4" y="68.1">GND</text>
<text x="224.4" y="73.4">GND</text>
<text x="224.4" y="84">GND</text>
<text x="224.4" y="78.7">GND</text>
<text x="224.4" y="89.2">GND</text>
<text x="224.4" y="94.5">GND</text>
<text x="224.4" y="99.8">GND</text>
<text x="224.4" y="105.1">GND</text>
<text x="224.4" y="110.4">GND</text>
<text x="224.4" y="115.7">GND</text>
<text x="224.4" y="121">GND</text>
<text x="224.4" y="131.6">GND</text>
<text x="224.4" y="126.3">GND</text>
<text x="224.4" y="136.9">GND</text>
</g>
<g font-size="3.9" fill="#00f">
<text x="136.8" y="15.5">Arduino_01_01</text>
<text x="248" y="15.5">Arduino_01_07</text>
<text x="319.4" y="14.5">Arduino_01_08</text>
<text x="137.6" y="20.7">Arduino_01_02</text>
<text x="248" y="19">Arduino_01_09</text>
<text x="319.4" y="18.1">Arduino_01_10</text>
<text x="136.8" y="26.1">Arduino_01_03</text>
<text x="137.6" y="31.3">Arduino_01_04</text>
<text x="248" y="34.9">Arduino_02_07</text>
<text x="319.4" y="33.9">Arduino_02_08</text>
<text x="2.8" y="40.2">Arduino_01_01</text>
<text x="74.3" y="39.2">Arduino_01_02</text>
<text x="136.8" y="36.7">Arduino_01_05</text>
<text x="137.6" y="41.9">Arduino_01_06</text>
<text x="248" y="38.5">Arduino_02_09</text>
<text x="319.4" y="37.5">Arduino_02_10</text>
<text x="2.8" y="43.7">Arduino_01_03</text>
<text x="2.8" y="47.3">Arduino_01_05</text>
<text x="74.3" y="42.8">Arduino_01_04</text>
<text x="74.3" y="46.3">Arduino_01_06</text>
<text x="136.8" y="47.3">Arduino_02_01</text>
<text x="2.8" y="50.8">Arduino_01_07</text>
<text x="74.3" y="49.8">Arduino_01_08</text>
<text x="74.3" y="53.4">Arduino_01_10</text>
<text x="137.6" y="52.5">Arduino_02_02</text>
<text x="2.8" y="54.3">Arduino_01_09</text>
<text x="136.8" y="57.9">Arduino_02_03</text>
<text x="248.7" y="57.8">Arduino_03_08</text>
<text x="321.2" y="56.8">Arduino_03_07</text>
<text x="137.6" y="63.1">Arduino_02_04</text>
<text x="248.7" y="61.3">Arduino_03_10</text>
<text x="248.7" y="64.8">Arduino_03_12</text>
<text x="321.2" y="60.3">Arduino_03_09</text>
<text x="321.2" y="63.9">Arduino_03_11</text>
<text x="2.8" y="72">Arduino_02_03</text>
<text x="2.8" y="68.4">Arduino_02_01</text>
<text x="74.3" y="71">Arduino_02_04</text>
<text x="74.3" y="67.5">Arduino_02_02</text>
<text x="136.8" y="68.4">Arduino_02_05</text>
<text x="2.8" y="75.5">Arduino_02_05</text>
<text x="74.3" y="74.5">Arduino_02_06</text>
<text x="137.6" y="73.6">Arduino_02_06</text>
<text x="2.8" y="82.5">Arduino_02_09</text>
<text x="2.8" y="79">Arduino_02_07</text>
<text x="74.3" y="81.6">Arduino_02_10</text>
<text x="74.3" y="78">Arduino_02_08</text>
<text x="136.8" y="79">Arduino_03_01</text>
<text x="248.7" y="80.8">Arduino_04_08</text>
<text x="321.2" y="79.8">Arduino_04_07</text>
<text x="321.2" y="83.3">Arduino_04_09</text>
<text x="136.8" y="89.6">Arduino_03_03</text>
<text x="137.6" y="84.2">Arduino_03_02</text>
<text x="248.7" y="84.3">Arduino_04_10</text>
<text x="248.7" y="87.8">Arduino_04_12</text>
<text x="321.2" y="86.9">Arduino_04_11</text>
<text x="74.3" y="95.7">Arduino_03_02</text>
<text x="137.6" y="94.8">Arduino_03_04</text>
<text x="2.8" y="96.7">Arduino_03_01</text>
<text x="2.8" y="100.2">Arduino_03_03</text>
<text x="74.3" y="99.2">Arduino_03_04</text>
<text x="136.8" y="100.2">Arduino_03_05</text>
<text x="2.8" y="103.7">Arduino_03_05</text>
<text x="2.8" y="107.2">Arduino_03_07</text>
<text x="74.3" y="102.7">Arduino_03_06</text>
<text x="74.3" y="106.3">Arduino_03_08</text>
<text x="137.6" y="105.4">Arduino_03_06</text>
<text x="2.8" y="110.8">Arduino_03_09</text>
<text x="74.3" y="109.8">Arduino_03_10</text>
<text x="74.3" y="113.3">Arduino_03_12</text>
<text x="136.8" y="110.8">Arduino_04_01</text>
<text x="2.8" y="114.3">Arduino_03_11</text>
<text x="137.6" y="116">Arduino_04_02</text>
<text x="136.8" y="121.4">Arduino_04_03</text>
<text x="2.8" y="131.9">Arduino_04_03</text>
<text x="2.8" y="128.4">Arduino_04_01</text>
<text x="74.3" y="131">Arduino_04_04</text>
<text x="74.3" y="127.4">Arduino_04_02</text>
<text x="136.8" y="131.9">Arduino_04_05</text>
<text x="137.6" y="126.6">Arduino_04_04</text>
<text x="2.8" y="135.5">Arduino_04_05</text>
<text x="74.3" y="134.5">Arduino_04_06</text>
<text x="137.6" y="137.1">Arduino_04_06</text>
<text x="2.8" y="142.5">Arduino_04_09</text>
<text x="2.8" y="139">Arduino_04_07</text>
<text x="74.3" y="141.5">Arduino_04_10</text>
<text x="74.3" y="138">Arduino_04_08</text>
<text x="2.8" y="146">Arduino_04_11</text>
<text x="74.3" y="145.1">Arduino_04_12</text>
</g>
<g font-size="3.2">
<text x="50.5" y="7.8">1</text>
<text x="50.5" y="13.1">1</text>
<text x="50.5" y="23.6">1</text>
<text x="50.5" y="18.3">1</text>
</g>
<g font-size="3.2" fill="#000080">
<text x="294" y="9.7">P5</text>
<text x="294" y="29.1">P6</text>
<text x="48.7" y="34.3">H1</text>
<text x="296" y="51.9">J1</text>
<text x="48.7" y="62.5">H2</text>
<text x="296" y="74.9">J2</text>
<text x="48.7" y="90.7">H3</text>
<text x="48.7" y="122.5">H4</text>
</g>
<g font-size="3.2" fill="#00f">
<text x="290.7" y="14.8">1</text>
<text x="299.3" y="14.8">2</text>
<text x="290.7" y="18.3">3</text>
<text x="299.3" y="18.3">4</text>
<text x="290.7" y="34.2">1</text>
<text x="299.3" y="34.2">2</text>
<text x="44.4" y="39.5">1</text>
<text x="55.1" y="39.5">2</text>
<text x="290.7" y="37.7">3</text>
<text x="299.3" y="37.7">4</text>
<text x="44.4" y="43">3</text>
<text x="44.4" y="46.6">5</text>
<text x="55.1" y="43">4</text>
<text x="55.1" y="46.6">6</text>
<text x="44.4" y="50.1">7</text>
<text x="44.4" y="53.6">9</text>
<text x="53.1" y="53.6">10</text>
<text x="55.1" y="50.1">8</text>
<text x="292.5" y="57.1">1</text>
<text x="301" y="57.1">2</text>
<text x="292.5" y="60.7">3</text>
<text x="292.5" y="64.2">5</text>
<text x="301" y="60.7">4</text>
<text x="301" y="64.2">6</text>
<text x="44.4" y="67.7">1</text>
<text x="44.4" y="71.3">3</text>
<text x="55.1" y="67.7">2</text>
<text x="55.1" y="71.3">4</text>
<text x="44.4" y="74.8">5</text>
<text x="55.1" y="74.8">6</text>
<text x="44.4" y="78.3">7</text>
<text x="44.4" y="81.8">9</text>
<text x="53.1" y="81.8">10</text>
<text x="55.1" y="78.3">8</text>
<text x="292.5" y="80.1">1</text>
<text x="292.5" y="83.6">3</text>
<text x="301" y="80.1">2</text>
<text x="301" y="83.6">4</text>
<text x="292.5" y="87.1">5</text>
<text x="301" y="87.1">6</text>
<text x="45.5" y="96">1</text>
<text x="54.1" y="96">2</text>
<text x="45.5" y="99.5">3</text>
<text x="54.1" y="99.5">4</text>
<text x="45.5" y="103">5</text>
<text x="45.5" y="106.5">7</text>
<text x="54.1" y="103">6</text>
<text x="54.1" y="106.5">8</text>
<text x="45.5" y="110.1">9</text>
<text x="45.5" y="113.6">11</text>
<text x="52.1" y="110.1">10</text>
<text x="52.1" y="113.6">12</text>
<text x="45.5" y="127.7">1</text>
<text x="45.5" y="131.2">3</text>
<text x="54.1" y="127.7">2</text>
<text x="54.1" y="131.2">4</text>
<text x="45.5" y="134.8">5</text>
<text x="54.1" y="134.8">6</text>
<text x="45.5" y="138.3">7</text>
<text x="45.5" y="141.8">9</text>
<text x="52.1" y="141.8">10</text>
<text x="54.1" y="138.3">8</text>
<text x="45.5" y="145.3">11</text>
<text x="52.1" y="145.3">12</text>
</g>
</svg>
